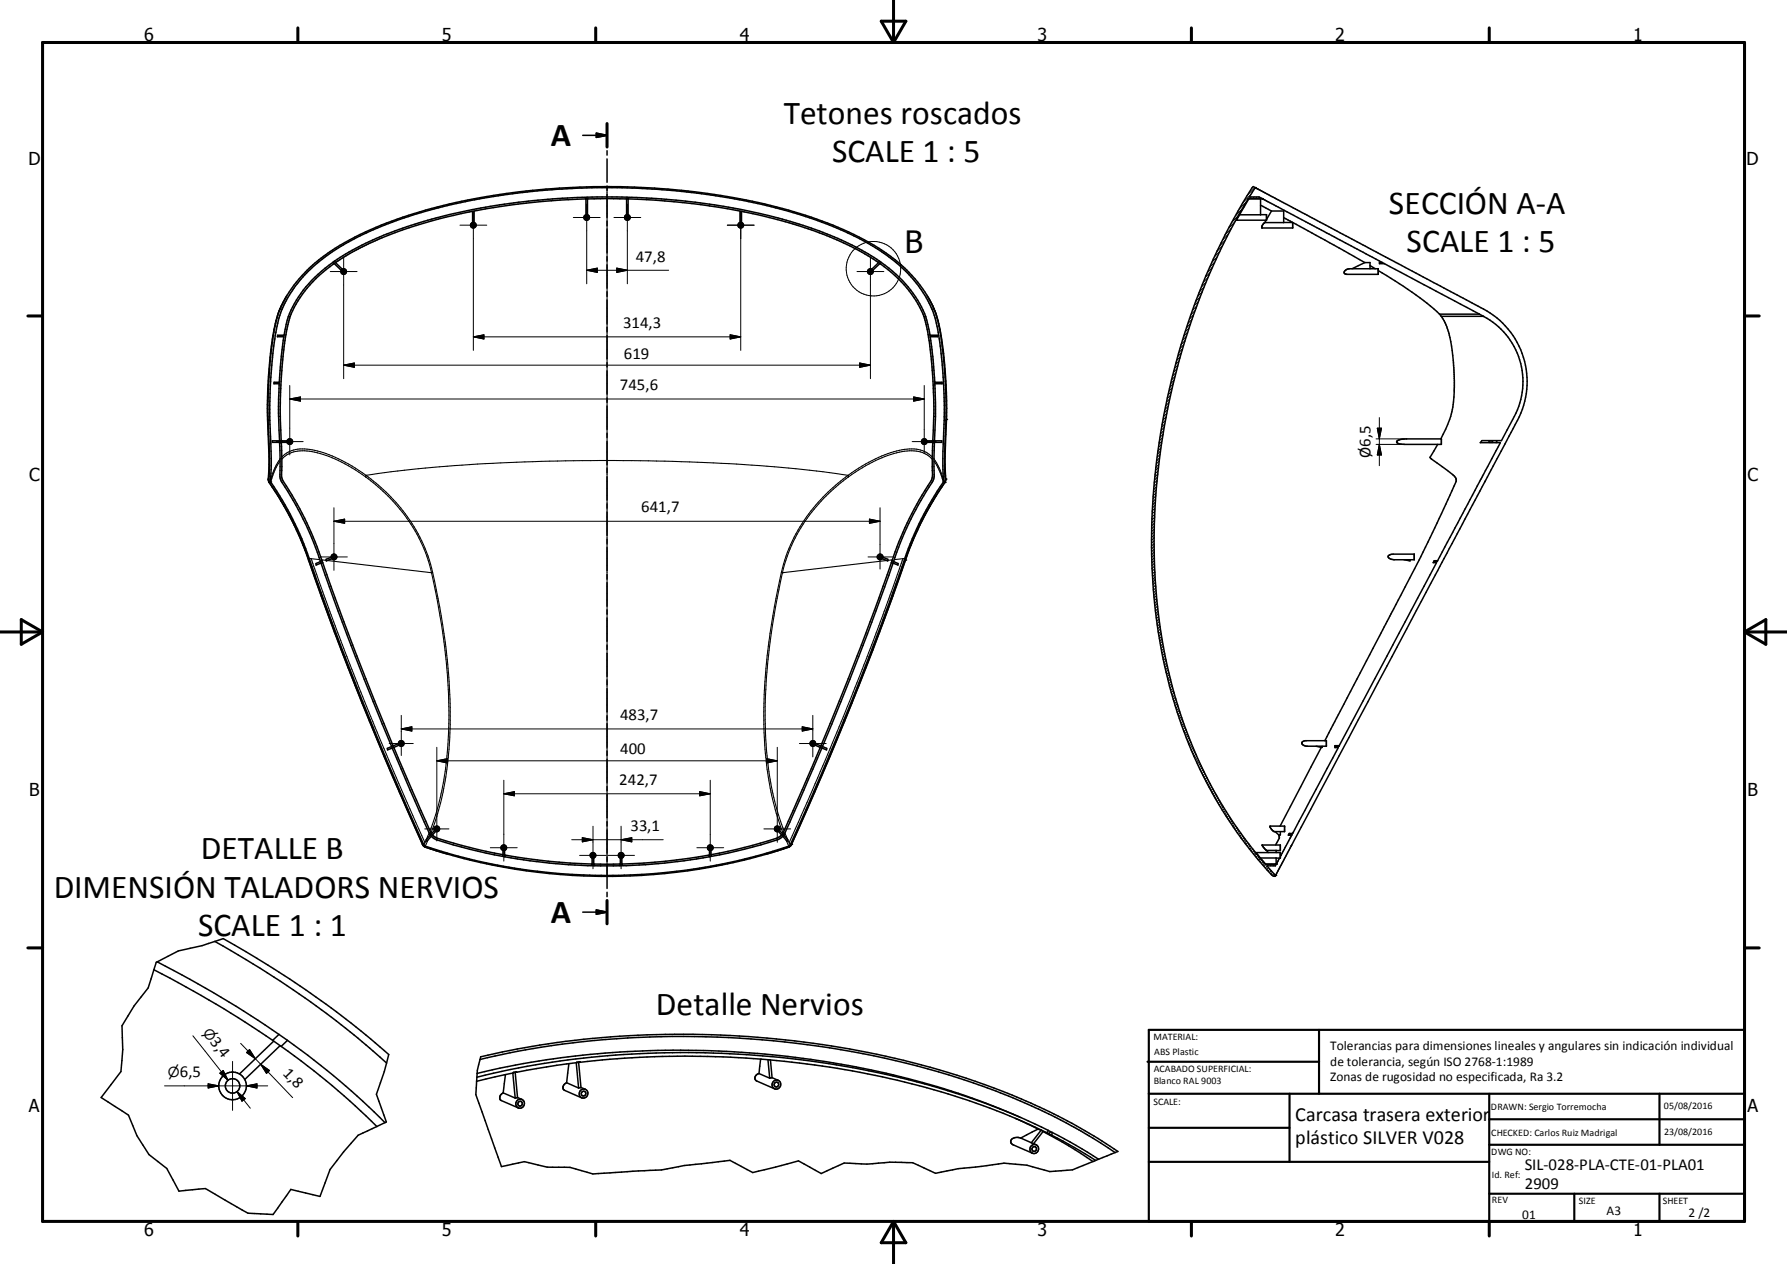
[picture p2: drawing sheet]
<svg xmlns="http://www.w3.org/2000/svg" width="420mm" height="297mm" viewBox="0 0 420 297" stroke-linecap="round" stroke-linejoin="round" font-family="sans-serif">
<g fill="none" stroke="#000" stroke-width=".36">
<path d="M137 31.8h5.7M140.2 31.3l2.5 .5-2.5 .5zM142.7 29v5.5M142.7 35.4v1.1M142.7 37.3v5.5M111.1 49.7v2.6M111.4 49.6v2.7M137.7 46.7h.4M137.7 46.7a140.1 140.1 0 0 0-46.4 8.6l-6.6 2.9-5.8 3.5M137.7 46.7h.1M137.7 46.7v3.8M138.1 46.7v3.8"/>
<path d="M138.1 46.7h9.1M138.1 46.7h.1M142.7 43.7v1.1M142.7 45.6v5.5M142.7 52v1.1M142.7 53.9v5.5M147.2 46.7h.5M147.2 46.7l.1 3.8M147.6 46.7v3.8M147.7 46.7a140.4 140.4 0 0 1 45.7 8.3 64.2 64.2 0 0 1 13.1 6.7M147.7 46.7h.1M173.9 49.6v2.7"/>
<path d="M174.3 49.7v2.6M293.4 46.7h.1M293.4 46.7a157.8 157.8 0 0 0-20.7 100.6 107.5 107.5 0 0 0 22.7 53.4M293.4 46.7h3.3M293.5 46.7h.1M293.5 46.7h2.8v3.8h-5M293.5 46.7l-2.2 3.8M295 44.1l51.7 27.5a19.7 19.7 0 0 1 9 29.1l-52.2 98M295 44.1l-1.3 2.2h2.2l.8 .4M295 44.1l-.4-.3a150.6 150.6 0 0 0-21.4 56 146.4 146.4 0 0 0 .5 56.7 115.4 115.4 0 0 0 8.3 24.2 96.9 96.9 0 0 0 17.2 25.1l.5 .1 .1-.2M296.3 50.4h1.4v1.3h-7.1l.7-1.2M296.3 48.2l2.6 1.4"/>
<path d="M296.7 46.7h.1M296.8 46.7l28.1 15M297.6 51.7l-.3 .6M298.9 49.6l-1.2 2M298.9 49.6h2.8v2.7M301.7 51.1l2.1 1.2M303.8 52.3h-6.5M303.8 52.3l17 9.4M303.8 52.3v1.3h-7.1v-.5l.6-.8M66.1 71.9a45.8 45.8 0 0 0-2.8 14.8l-.3 3.7a132.2 132.2 0 0 0 .2 16.9l-.1 5.7a78.3 78.3 0 0 1 9.4 18.6l4.5 12.7M66.3 71.6a34.4 34.4 0 0 1 14.7-14.6 104.3 104.3 0 0 1 33.4-10.8 167.8 167.8 0 0 1 72.3 3.6 69.2 69.2 0 0 1 23.7 11.2 31.1 31.1 0 0 1 8.7 10.6M66.8 78.8h-1.5l-.1 .3h1.5"/>
<path d="M67.3 69.6a23.7 23.7 0 0 0-3.3 10.9 128.9 128.9 0 0 0-.7 25.5l-.1 7.1a84.2 84.2 0 0 1 11 23.1 738.4 738.4 0 0 0 23.4 58.3M72.5 63.7a54.3 54.3 0 0 1 19.7-11.5 116.6 116.6 0 0 1 18.3-5.1 167.2 167.2 0 0 1 20.4-2.6l2.4-.2a160.5 160.5 0 0 1 15.3-.1 142.2 142.2 0 0 1 47.2 9 55.6 55.6 0 0 1 14.5 8.2l2.6 2.3a25.9 25.9 0 0 1 8.1 17.6 126 126 0 0 1 .6 24.7l.2 7.1a79.5 79.5 0 0 0-10.5 22 746.9 746.9 0 0 1-25.8 63.7 135.1 135.1 0 0 1-85.8-.2 791.3 791.3 0 0 1-25.7-63.5 83.4 83.4 0 0 0-10.4-22.2 126.4 126.4 0 0 0-.2-15 103.5 103.5 0 0 1 2-22.6 25.9 25.9 0 0 1 7.1-11.6zM78.2 61.7l.3 .3M78.5 62a26.6 26.6 0 0 0-10.5 13.2 98.5 98.5 0 0 0-2.1 23.4l.2 4.9M78.5 61.9l1.7 1.6M78.6 61.4a26.7 26.7 0 0 0-11.2 14.3 102.7 102.7 0 0 0-1.9 22.9l.2 4.9M78.6 61.4a82.7 82.7 0 0 1 28-11.2l2.1-.5a143.9 143.9 0 0 1 14.3-2.3l10.4-.9a158.9 158.9 0 0 1 15.1-.1l2.3 .1a160.8 160.8 0 0 1 20.4 2.2 104.2 104.2 0 0 1 31.4 10.1l4.2 2.6M78.6 61.4l.3 .3M78.8 61.7l1.6 1.6M78.9 61.7l-.4 .3M142.7 60.3v1M142.7 62.2v5.5"/>
<path d="M142.7 68.6v1M142.7 70.5v5.5M142.7 76.9v1.1M142.7 78.8v5.5M206.5 61.7l.4 .3M206.5 61.7l-1.6 1.6M206.8 61.4l.4 .3M206.8 61.4l-.3 .3M206.8 61.9l-1.7 1.6M206.9 62a26.7 26.7 0 0 1 10.5 13.2 97 97 0 0 1 2.1 23.4l-.3 4.9M207.2 61.7a26.2 26.2 0 0 1 10.8 14l.1 .5a89.8 89.8 0 0 1 1.7 15.1l.1 6.5-.2 5.7M207.2 61.7l-.3 .3"/>
<path d="M218 69.6l.5 .8a26 26 0 0 1 3 10.9 121.9 121.9 0 0 1 .6 23l-.1 5.1 .2 3.7-1.6 2.5M218.6 78.8h1.7l.1 .3h-1.8M219.2 71.9a40 40 0 0 1 2.8 13l.4 5.6 .1 6.4a143.3 143.3 0 0 0-.2 16.1l-3.7 5.9M316 64.1v.1M316.1 63.6l1.1-.4h6.8v1.3h-7.4a.5 .5 0 0 1-.6-.3 .5 .5 0 0 1 .1-.6zM320.8 61.7l-3 1.5M320.8 61.7h1.2v1.5M322 62.4l1.3 .8M324 63.6a85 85 0 0 1 14.4 10.2M324.9 61.7h-.7v.3h1.2M324.9 61.7l.5 .3M325.4 62l22.3 11.8"/>
<path d="M338.4 73.8l.4 .5M338.4 73.8h9.3M338.8 74.3a18.1 18.1 0 0 1 2.7 9.2 44.8 44.8 0 0 1-.4 13.8l-.8 2.5-1.6 3.3M338.8 74.3h9.9M347.7 73.8l1 .5M348.7 74.3a17.4 17.4 0 0 1 7.2 23.5l-3 5.7h-4.6l-.4 .5h4.8l-14.8 27.8M65.7 89.8h-1.3v.4h1.2M142.7 85.2v1M142.7 87.1v5.5M142.7 93.5v1M142.7 95.4v5.5M219.7 89.8h1.7l.1 .4h-1.8"/>
<path d="M65.7 104h.4M65.7 103.5h.4M65.7 104l.1 7.9 .1 .8a82.7 82.7 0 0 1 9.4 19.2M65.7 103.6h-1.7v.3h1.7M65.7 103.5v.5M65.9 103.5v.5M66 103.9h.1M66 103.6h.1M66 103.6v.3M66.1 103.5v.5M66.1 104l.1 7.9 .1 .7a82.8 82.8 0 0 1 9.4 19.2M67.5 103.6h-1.3v.3h1.3"/>
<path d="M67.5 103.6v.4M67.5 103.6a.66 .66 0 0 1 1-.4 .66 .66 0 0 1 0 1.1 .66 .66 0 0 1-1-.3M142.7 101.8v1M142.7 103.7v5.5M142.7 110.1v1M142.7 112v5.5M142.7 118.4v1M217.9 103.6h1.2v.3h-1.2M217.9 103.6a.65 .65 0 0 0-1-.4 .65 .65 0 0 0 0 1.1 .65 .65 0 0 0 1-.3M217.9 103.6v.4M218 120a69.3 69.3 0 0 0-5.3 11.8 730.8 730.8 0 0 1-27 67l-.3 .3M219.2 104h.4"/>
<path d="M219.2 104v7.5l-.2 1.1a83.9 83.9 0 0 0-9.3 19.2M219.2 103.5h.5M219.2 103.5v.5M219.4 103.6v.3zM219.5 103.5l-.1 .5M219.6 104v7.9l-.2 .8a82.1 82.1 0 0 0-9.3 19.2M219.7 103.5l-.1 .5M219.7 103.6h1.7v.3h-1.8M220 116.6l-2.7 4.6M328.4 103.7l.6-.4 1.1-.1 8.7-.1v1.3h-9.4l-1-.4zM336.5 107.9l4.9 3.6a1.56 1.56 0 0 1 .8 1.7l-8.6 18.4-22.2 42.4M337.9 104.4l-1.7 3 .3 .5"/>
<path d="M350 103.6h.8v.3h-.8zM351.9 103.5l-.3 .5M75.3 131.9l.2 .5M75.3 132l-1 .4v.4l1.1-.5M75.5 132.4a698.2 698.2 0 0 0 16.5 43l.4-.2M75.7 131.8l-.4 .1M75.7 131.8l.2 .4M75.9 132.2l1.9 5.6a761.2 761.2 0 0 0 14.6 37.4M75.9 132.2l-.4 .2M77.9 130.9l-1.2 .5v.4l1.3-.5M142.7 120.3v5.5M142.7 126.7v1"/>
<path d="M142.7 128.6v5.5M142.7 135v1M142.7 136.9v5.5M207.5 130.9l1.2 .5v.4l-1.3-.5M209.5 132.2l.4 .2M209.5 132.2l-7 19.3-9.5 23.7M209.7 131.8l.4 .1M209.7 131.8l-.2 .4M209.9 132.4a698.2 698.2 0 0 1-16.6 43l-.3-.2M210 132l1.1 .4v.4l-1.2-.5M210.1 131.9l-.2 .5M216.8 122.2a68.6 68.6 0 0 0-4 9.4 748.3 748.3 0 0 1-27 67.2l-.4 .3"/>
<path d="M326.4 130.6l1.1-.4h4.9v1.3h-4.7a1.3 1.3 0 0 1-1.4-.8zM330 131.5l1.4 .3v-.3M337.9 131.8h-.8l-.2 .4h.8l-22.9 43M337.9 131.8l-.1 .1h-.8M77.4 145.3l6.5 16.7 5 12.2M142.7 143.3v1M142.7 145.2v5.5M142.7 151.6v1M142.7 153.5v5.5M142.7 159.9v1M90.3 177.8l5.3 12.4 3.8 8.3 .4 .5M91 175.9l1.1-.5 .1 .4-1.1 .4z"/>
<path d="M93.7 174.8l-1.3 .5M93.8 175.1l-1.2 .5-.2-.4M142.7 161.8v5.5M142.7 168.2v1M142.7 170.1v5.5M142.7 176.5v1M142.7 178.4v5.5M191.6 175.1l1.2 .5 .2-.4M191.7 174.8l1.2 .5M193.3 175.4l1 .5v.3l-1.1-.4zM306.1 174.4l.7-.4h5v1.3h-4.7a.87 .87 0 0 1-1-.9zM309.4 175.3l1.2 .3"/>
<path d="M310.6 175.6l-9.7 18.5M310.8 175.3v.3h-.2M314.8 175.2l-.1 .2h-.9M314.8 175.2h-1v.5h.8l-10.8 20.1M99.3 198.4l.5 .6M99.8 199l.2 .1M100 199.1a136.1 136.1 0 0 0 85.4 0M100 199.1l5 1.5M101.1 196.2l.3 .4M101.2 196.2l-1 1.1M101.4 195.8l-.3 .4M101.4 195.8l-8.8-20.1-.4 .1 8.9 20.4"/>
<path d="M101.4 195.8l.3 .4M101.4 196.5l-1.1 1.1-.1-.3M101.4 196.6l.6 .4a88.9 88.9 0 0 0 16.2 4.2M101.7 196.2l.5 .5a95.3 95.3 0 0 0 16 4.1M101.7 196.2l-.3 .4M102.1 195.1l-.7 .8M102.1 195.1a.65 .65 0 0 1 .4-.9 .65 .65 0 0 1 .8 .6 .65 .65 0 0 1-.9 .6M102.1 195.1l.3 .3M102.4 195.4l-.7 .8M118.2 199.8v1M118.6 199.8l.1 1.1M142.7 184.8v1"/>
<path d="M142.7 186.7v5.5M142.7 193.1v1M142.7 195v5.5M166.8 199.8l-.1 1.1M167.1 199.8l.1 1M183 195.4l.7 .8M183.2 195.1l.7 .8M183.7 196.2l.2 .4M183.7 196.2l-.6 .5a98.1 98.1 0 0 1-15.9 4.1M183.9 196.6l-.6 .4a88.9 88.9 0 0 1-16.1 4.2M184 195.8l.2 .4M184 195.8l8.8-20.1 .4 .1-9 20.4"/>
<path d="M184 195.8l-.3 .4M184 196.5l1 1.1 .2-.3M184.2 196.2l1 1.1M184.2 196.2l-.3 .4M185.4 199.1l-5 1.5M296.7 198.6h4.2v1.3l-3.2-.1zM297.7 199.8l.4 .5M298.5 194.1h3.4v1.3h-2.4l-.8-.8zM299.7 195.4l.9 .8M300 199.8v.5M300.6 196.2l.1 .4a1.24 1.24 0 0 1-.4 1.2l-.4 .8M300.9 195.4v.8h-.3"/>
<path d="M303.5 198.8l-3.7 6.9M303.5 198.7v.1M303.8 195.8l-.1 .4h-.8M303.8 195.8h-.8l-.2 .4h.8l-2.4 4.6M118.2 201.2l.5 .1M118.2 200.8v.4M118.7 200.9a133.5 133.5 0 0 0 20.4 2.1M118.7 200.9v.4M118.7 201.3a135.9 135.9 0 0 0 48 0M137 214.3h5.7M139.1 203h.1M139.2 201.6l-.1 1.6h.5v-.2"/>
<path d="M139.6 201.6v1.4M139.6 203h6.2M140.2 213.8l2.5 .5-2.5 .5zM142.7 201.4v1M142.7 203.3v5.5M142.7 209.7v1M142.7 211.6v5.5M145.8 203v.2h.4v-.2M145.8 201.6v1.4M146.2 201.6v1.4M166.7 200.9v.4M166.7 200.9a134.4 134.4 0 0 1-20.5 2.1"/>
<path d="M167.2 200.8v.4M167.2 201.2l-.5 .1M295.4 200.7l2 2.4M295.5 200.7l-.3-.4h5.7v1.3h-4.7M295.5 200.7l.7 .9M296.2 201.6l1.3 1.4M297.4 203.1h2.6M297.4 203.1h.1M297.5 203h2.5M297.5 203l-.1 .1M299.8 205.7h.1M300 201.6v1.5"/>
<path d="M300 203.1l-.2 .4h-2l2 2.2M300 203v.1M300.7 201.6l-.7 1.4M300.9 200.8h.3M300.9 200.9h.2M301.1 200.9l-.2 .4M301.2 200.8l-.1 .1M36.2 227.9l-1.4 4.2-3.3 4.3-2.8 4.6a46.6 46.6 0 0 1-.3 10.8l-4.6 6.1 6.4 4.1 2 4.9 2.8 4.4 4.2 3.3 2.9 5.3 6.2-.6 10 5.8 5.9 .3 4.2-5.9 6.8 1.6 2.4-6.3 3.2-4.1 3.4-3.9 4.4-2.1M36.2 227.9a245.6 245.6 0 0 1 27.9 16.6M37 226l-.3 .1-.5 1.8M37 226a252.5 252.5 0 0 1 28.6 17.1M50.5 221.2a44.3 44.3 0 0 1-8.6 2.3l-4.9 2.5"/>
<path d="M50.5 221.2l2-.6 7.9 4.6a241 241 0 0 1 16.3 10.8l8.2 6.3 6.5 5.5-.5 2M50.5 221.2a214.6 214.6 0 0 1 40.4 28.6M64.1 244.5a179.2 179.2 0 0 1 24.5 20.2M64.3 244.6l-8 7.8M65.6 243.1l2 1.4M65.6 243.1l-1.5 1.4M65.8 245.7l-8.3 8M67.6 244.5a176 176 0 0 1 22.9 19.3M67.6 244.5l-1.5 1.4M90.9 249.8l-2.4 7.3 2.3 6.5-.3 .2M112 254.1l-.2 3.1 6.1 16.9 5.4-1.1 5.3 1.3h5.4l5.4 1.6 9.3-.7a53.1 53.1 0 0 0 12.1-1.3l10.8-1.2 5.3 2.8 10.8-2.7 5.3 3 5.4-2.5h1.4a43.9 43.9 0 0 0 9.3-.2l5.4 .1 5.4 2.5a68.8 68.8 0 0 1 10.7-1.6l5.4-.8a34.4 34.4 0 0 1 9.4 1.6l1.3 .4 5.4-.4 4.8-2M112.1 253.1l-.1 1"/>
<path d="M112.1 253.1a213.8 213.8 0 0 1 92.1-1.5 168.8 168.8 0 0 1 42.2 14M112.2 252.2l-.1 .9M112.2 252.2a206.2 206.2 0 0 1 60.4-5 208.7 208.7 0 0 1 19.8 2 183.4 183.4 0 0 1 47.3 13.3M112.8 249l-.6 3.2M112.8 249l.2-.7a219 219 0 0 1 105.6 2.5 147.9 147.9 0 0 1 44.2 19.8l-.7 .2M112.8 249a217 217 0 0 1 92.6-.9 190.1 190.1 0 0 1 26.7 7.5 133.6 133.6 0 0 1 30 15.2M118.3 256.8l-.3 .2a.99 .99 0 0 0-.2 1.6l4 1.7M118.3 256.8l2.8 1.2M118.8 252.5l-.5 4.3M120.5 252.1l.6 5.9M121.1 252l.6 5.9-.6 .1M121.4 251.9v.1"/>
<path d="M121.4 251.9l-.7 .2M121.4 251.9l-9.4 2.2M121.4 251.9h.1M121.7 257.9l1 .5M133.2 254.4l-.4 .3a.9 .9 0 0 0-.1 1.5l4 1.8M133.2 254.4l2.8 1.3M133.7 249.9l-.5 4.5M135.4 249.7l.6 6M135.6 249.7l-4.8 .6-9.4 1.7M136 249.6l.6 6M136.3 249.6h.1M136.3 249.6l-.7 .1"/>
<path d="M136.3 249.5l-.7 .2M136.3 249.5l.1 .1M136.3 249.5v.1M136.4 249.6a216.1 216.1 0 0 1 91.5 9.1 152 152 0 0 1 18.3 7.6M136.6 255.6l-.6 .1M136.6 255.5l1 .5M178.4 252.3l-.3 .1a.92 .92 0 0 0-.6 .8 .92 .92 0 0 0 .4 .8l4.2 1.8M178.4 252.3l2.5 1M178.8 248.9l-.4 3.4M180.5 249l.4 4.3M181.1 249.1l.4 4.1-.6 .1M181.5 253.2l1.4 .7"/>
<path d="M90.5 263.8l-1.9 .9M238.7 262.8l5.3 2.5M239.9 267.4a1.79 1.79 0 0 0-2.3 .7 .87 .87 0 0 0 .6 .9l4.5 2M239.9 267.4l3.7 1.6a1.09 1.09 0 0 1 .4 1.4 1.09 1.09 0 0 1-1.3 .6M243.4 268.9a1.09 1.09 0 0 0-1.3 .7 1.09 1.09 0 0 0 .6 1.4M244 265.3l.7 .3M244 265.3l-4.1 2.1M244.7 265.6l.5 .3M244.7 265.6l-2.3 2.9M245.2 265.9l6 3.4 5.7 3.6M245.2 265.9l-2.3 2.8M246.2 266.3l-.3-.2 .6 .4"/>
<path d="M246.4 265.6l.5 .3M246.4 265.6l-.2 .7M246.5 266.5l.7 .3M246.9 265.9l.4 .2M246.9 265.9l-.4 .6M247.2 266.8l5.3 2.8 5 3.1M247.3 266.1l5.6 3.1 5.3 3.2M247.3 266.1l-.1 .7M257.5 272.7l-.6 .2M258.2 272.4l-.7 .3M262.1 270.8l-3.9 1.6"/>
<circle cx="111.2" cy="52.9" r=".35"/>
<circle cx="111.2" cy="52.9" r=".65"/>
<circle cx="137.9" cy="51.1" r=".34"/>
<circle cx="137.9" cy="51.1" r=".65"/>
<circle cx="147.5" cy="51.1" r=".34"/>
<circle cx="147.5" cy="51.1" r=".66"/>
<circle cx="174.1" cy="52.9" r=".34"/>
<circle cx="174.1" cy="52.9" r=".66"/>
<circle cx="80.8" cy="63.8" r=".65"/>
<circle cx="80.8" cy="63.8" r=".34"/>
<circle cx="204.6" cy="63.8" r=".34"/>
<circle cx="204.6" cy="63.8" r=".65"/>
<circle cx="68.1" cy="103.8" r=".34"/>
<circle cx="217.3" cy="103.8" r=".35"/>
<circle cx="78.5" cy="130.9" r=".65"/>
<circle cx="78.5" cy="130.9" r=".34"/>
<circle cx="206.9" cy="130.9" r=".34"/>
<circle cx="206.9" cy="130.9" r=".65"/>
<circle cx="94.3" cy="174.7" r=".34"/>
<circle cx="94.3" cy="174.7" r=".66"/>
<circle cx="191" cy="174.7" r=".34"/>
<circle cx="191.1" cy="174.7" r=".65"/>
<circle cx="102.7" cy="194.8" r=".34"/>
<circle cx="118.4" cy="199.2" r=".34"/>
<circle cx="118.4" cy="199.2" r=".65"/>
<circle cx="166.9" cy="199.2" r=".34"/>
<circle cx="166.9" cy="199.2" r=".66"/>
<circle cx="182.7" cy="194.8" r=".34"/>
<circle cx="182.7" cy="194.8" r=".65"/>
<circle cx="139.4" cy="201" r=".34"/>
<circle cx="139.4" cy="201" r=".65"/>
<circle cx="146" cy="201" r=".34"/>
<circle cx="146" cy="201" r=".66"/>
<circle cx="54.7" cy="255.2" r="1.7"/>
<circle cx="54.7" cy="255.2" r="3.3"/>
<circle cx="122.3" cy="259.3" r="1.04"/>
<circle cx="122.3" cy="259.3" r=".55"/>
<circle cx="137.1" cy="257" r="1.06"/>
<circle cx="137.2" cy="257" r=".54"/>
<circle cx="182.5" cy="254.9" r=".54"/>
<circle cx="182.5" cy="254.9" r="1.05"/>
<circle cx="243.1" cy="270" r=".54"/>
</g>
<g fill="none" stroke="#000" stroke-width=".25">
<path d="M142.7 44.1v2.2M142.7 46.7v156.4M65.8 72.6h.5M65.8 72.5v.1M67.8 74.4h.4M217.2 74.4h.4M219 72.6h.6M219.5 72.5l.1 .1M62.9 98.6l.1 .2h.4M65.5 97.8h.4M219.5 97.8h.4M222.5 98.6l-.2 .2h-.4"/>
<path d="M63 112.6h.1M63 112.6l.2 .3M63.3 113.4h.1M63.7 113.2h.1M65.8 107.9a15.1 15.1 0 0 0-2.2 5M65.8 108.4a13.6 13.6 0 0 0-2.1 4.8M66.2 107.4a7.4 7.4 0 0 1 7.2-1.7 32.6 32.6 0 0 1 12.6 6M66.2 107.9a7.7 7.7 0 0 1 7.8-1.6 33.7 33.7 0 0 1 12 5.8M86 112.1a38.9 38.9 0 0 1 15.4 22.5M86 111.7a390.4 390.4 0 0 1 54.7-3.5 417.4 417.4 0 0 1 57.2 3.3l1.4 .2M86 111.7a39.3 39.3 0 0 1 15.7 22.8M86 111.7v.4"/>
<path d="M199.3 111.7a39.7 39.7 0 0 0-16.5 26.9 129.7 129.7 0 0 0-2.7 40.3l1.3 8.1 1.1 4.1 1.6 4.6M199.3 111.7l.1 .4M199.4 112.1a39.1 39.1 0 0 0-15.5 22.5M219.1 107.9a7.4 7.4 0 0 0-7.1-1.8 32.6 32.6 0 0 0-12.6 6M219.1 107.4a7.3 7.3 0 0 0-7.1-1.7 32.6 32.6 0 0 0-12.7 6M219.5 108.4a14.8 14.8 0 0 1 2.2 4.8M219.5 107.9a14.4 14.4 0 0 1 2.3 5M221.7 113.2h.1M222.1 113.4h.1M222.1 113.4h-.1M222.3 112.6h.1M222.3 112.6l-.1 .3"/>
<path d="M72.5 131.6l.1 .2M72.7 131.2h.1M72.7 131.2l.4 .1M73.1 131.3l2.1 .2M73.1 131.3l6 16.6 5.3 13.6 7 17.1 8.5 19.4M75.6 131.6l1.1 .1M76.9 131.7l24.5 2.9M101.4 134.6h.1M101.4 134.6a158 158 0 0 1 3.9 26.4 105.3 105.3 0 0 1-.5 19.4 63.8 63.8 0 0 1-3.7 14.8M101.7 134.5a143.3 143.3 0 0 1 4 39.6 71 71 0 0 1-4.4 21.6M101.7 134.5l-.3 .1M183.7 134.5l.2 .1"/>
<path d="M183.9 134.6h.1M183.9 134.6a139.4 139.4 0 0 0-3.7 42.1l.7 5.5 .8 4.3 1.3 4.9 1.3 3.8M208.4 131.7l-24.5 2.9M209.7 131.6l-1 .1M212.2 131.3l-4.7 13.2-7.4 19.2-6.1 14.9-8.5 19.4M212.2 131.3l-2 .2M212.7 131.2h.1M212.7 131.2l-.5 .1M212.8 131.6l-.1 .2M99.3 198.4l.1 .1M99.9 198l-.3 .5M100 199.1h.1"/>
<path d="M100.2 197.3l-.3 .7M100.6 197.3l-.7 1.5M100.9 195.7l-.7 1.6M101.1 196.2v.1M184.2 196.2l.1 .1M184.5 195.7l.6 1.6M184.7 197.3l.7 1.5M185.2 197.3l.3 .7M185.4 199.1h.1M185.5 198l.2 .5M186 198.4v.1M142.7 203.5v2.2"/>
</g>
<g fill="#000">
<circle cx="290.6" cy="51.7" r=".18"/>
<circle cx="295" cy="44.1" r=".18"/>
<circle cx="296.7" cy="46.7" r=".18"/>
<circle cx="222.5" cy="98.6" r=".18"/>
<circle cx="63" cy="112.6" r=".18"/>
<circle cx="63.3" cy="113.4" r=".18"/>
<circle cx="222.1" cy="113.4" r=".18"/>
<circle cx="222.3" cy="112.6" r=".18"/>
<circle cx="72.5" cy="131.6" r=".18"/>
<circle cx="212.8" cy="131.6" r=".18"/>
<circle cx="99.3" cy="198.4" r=".18"/>
<circle cx="186" cy="198.4" r=".18"/>
<circle cx="299.8" cy="205.7" r=".18"/>
<circle cx="300" cy="203" r=".18"/>
</g>
<g fill="none" stroke="#000" stroke-width=".71">
<path d="M10 10h400v277h-400zM70 6.6v3.4M140 6.6v3.4M207.1 5h5.8l-2.9 5zM210 0v10M280 6.6v3.4M350 6.6v3.4M142.7 29v5.5M6.6 74.2h3.4M410 74.2h3.5M0 148.5h10M5 145.6l5 2.9-5 2.9z"/>
<path d="M410 148.5h10.1M410 148.5l5.1-2.9v5.8zM142.7 211.6v5.5M6.6 222.7h3.4M410 222.7h3.5M70 287v3.4M140 287v3.4M210 287v10M210 287l2.9 5h-5.8zM280 287v3.4M350 287v3.4"/>
</g>
<g fill="none" stroke="#000" stroke-width=".51">
<path d="M269.7 249.5h40.3M270 242h140v45h-140zM270 257h140M303.1 257v16M310 242v15M350 257v30M390.1 257v12M270 265h33.1M270 273h80M350 269h60M350 263h60M350 280.5h60"/>
<path d="M370 280.5v6.5M390.1 280.5v6.5"/>
</g>
<g fill="none" stroke="#000" stroke-width=".24">
<path d="M108.1 52.9h6.3M111.3 49.8v32.5M134.8 51.1h6.3M137.9 48v18.7M144.3 51.1h6.3M147.5 48v18.7M171 52.9h6.3M174.1 49.8v32.5M286.7 59.1l-1.3 1.2M287.3 57.8l-1.2 1.3M288 56.4l-1.3 1.4M288.7 55l-1.4 1.4"/>
<path d="M289.5 53.6l-1.5 1.5M290.2 52.2l-1.4 1.4M291.1 50.7l-1.6 1.5M292 49.1l-1.6 1.6M293 47.4l-1.7 1.7M294 45.7l-1.8 1.8M294.1 46.3l-.4 .4M294.8 46.3l-.4 .4M295 44.1l-1.7 1.7M295.5 46.3l-.4 .4M296.1 46.4l-.4 .3M296.5 46.6l-.1 .1"/>
<path d="M77.6 63.8h6.3M80.8 60.7v28.3M111.3 79.2h62.8M111.3 79.2l2.4-.5v1zM137.9 63.5h19.3M137.9 63.5l2.5-.5v1zM145 63l2.5 .5-2.5 .5zM171.6 78.7l2.5 .5-2.5 .5zM201.4 63.8h6.3M204.6 60.7v28.3M278.8 79l-.9 1M279.2 78.1l-1 .9"/>
<path d="M279.5 77.1l-.9 .9M279.8 76.1l-.9 .9M280.2 75l-1 1M280.5 74l-.9 1M280.9 73l-1 .9M281.3 71.9l-1 1M281.7 70.8l-1 1M282.1 69.7l-1 1.1M282.5 68.6l-1 1.1M283 67.5l-1.1 1.1M283.5 66.3l-1.1 1.1M283.9 65.2l-1.1 1.1"/>
<path d="M284.5 64l-1.2 1.2M285 62.8l-1.2 1.2M285.5 61.6l-1.2 1.2M286.1 60.4l-1.2 1.2M68.1 90.6v16.3M68.1 93.8h149.1M68.1 93.8l2.5-.5v1zM80.8 85.8h123.8M80.8 85.8l2.5-.5v1zM202.1 85.3l2.5 .5-2.5 .5zM214.8 93.3l2.4 .5-2.4 .5zM217.2 90.6v16"/>
<path d="M273.8 99.6l-.8 .7M273.9 98.8l-.7 .7M274.1 97.9l-.7 .8M274.3 97.1l-.8 .8M274.4 96.3l-.7 .7M274.6 95.4l-.8 .8M274.8 94.6l-.8 .8M275 93.7l-.8 .8M275.2 92.9l-.9 .8M275.3 92l-.8 .8M275.5 91.1l-.7 .8M275.7 90.2l-.7 .8"/>
<path d="M276 89.3l-.8 .8M276.2 88.4l-.8 .9M276.4 87.6l-.8 .8M276.7 86.6l-.9 .9M276.9 85.7l-.9 .9M277.2 84.8l-.9 .9M277.4 83.9l-.8 .8M277.7 82.9l-.9 .9M278 82l-.9 .8M278.3 81l-1 .9M278.5 80l-.9 .9M324.2 98.1v11.3"/>
<path d="M64.9 103.8h6.4M78.5 119.3v14.7M206.9 119.3v14.4M214.4 103.8h5.7M271.5 119.4l-.7 .6M271.5 118.7l-.6 .6M271.6 118l-.7 .6M271.6 117.3l-.6 .6M271.7 116.5l-.7 .7M271.7 115.8l-.6 .7M271.8 115.1l-.7 .7M271.8 114.4l-.6 .6"/>
<path d="M271.9 113.6l-.7 .7M272 112.9l-.7 .6M272 112.1l-.6 .7M272.1 111.4l-.6 .6M272.2 110.6l-.7 .7M272.3 109.9l-.7 .6M272.4 109.1l-.7 .7M272.5 108.3l-.7 .7M272.6 107.6l-.7 .7M272.7 106.8l-.7 .7M272.8 106l-.7 .7M272.9 105.2l-.7 .7"/>
<path d="M273 104.4l-.7 .7M273.1 103.6l-.7 .7M273.3 102.8l-.8 .8M273.4 102l-.8 .8M273.5 101.2l-.7 .8M273.7 100.4l-.8 .8M323.4 104.4h6.8M323.4 103.1h7.2M323.7 100.6h1l-.5 2.5zM324.2 104.4l.5 2.5h-1zM75.3 130.9h6.3M78.5 122.5h128.4"/>
<path d="M78.5 122.5l2.5-.5v1zM204 130.9h5.7M204.4 122l2.5 .5-2.5 .5zM271.3 129.1l-.6 .5M271.3 128.4l-.6 .6M271.3 127.7l-.6 .6M271.3 127.1l-.6 .5M271.3 126.4l-.6 .6M271.3 125.7l-.6 .6M271.3 130.4l-.6 .6M271.3 129.7l-.6 .6M271.3 125l-.6 .6"/>
<path d="M271.3 124.3l-.6 .6M271.3 131.7l-.5 .6M271.3 131l-.6 .6M271.3 123.6l-.6 .6M271.3 132.3l-.5 .6M271.3 122.9l-.6 .6M271.4 133l-.6 .6M271.4 122.2l-.7 .7M271.4 133.6l-.6 .6M271.4 121.5l-.6 .7M271.4 134.3l-.5 .6M271.4 120.8l-.6 .7"/>
<path d="M271.5 120.1l-.7 .7M271.5 134.9l-.6 .6M271.5 135.6l-.6 .5M271.5 136.2l-.5 .6M271.6 136.8l-.6 .6M271.6 137.5l-.5 .5M271.7 138.1l-.6 .6M271.7 138.7l-.5 .6M271.8 139.4l-.6 .5M271.8 140l-.5 .5M271.9 140.6l-.6 .5M271.9 141.2l-.5 .5"/>
<path d="M272 141.8l-.5 .5M272.1 142.4l-.6 .6M272.1 143l-.5 .6M272.2 143.6l-.5 .6M272.3 144.2l-.6 .6M272.3 144.8l-.5 .6M272.4 145.4l-.5 .6M272.5 146l-.5 .6M272.6 146.6l-.5 .6M272.7 147.2l-.6 .5M272.7 147.8l-.5 .5M272.8 148.4l-.5 .5"/>
<path d="M272.9 148.9l-.5 .6M273 149.5l-.5 .6M273.1 150.1l-.5 .5M273.2 150.7l-.5 .5M273.3 151.3l-.5 .5M273.4 151.8l-.5 .6M273.5 152.4l-.5 .5M273.6 153l-.5 .5M273.8 153.5l-.6 .5M273.9 154.1l-.5 .5M274 154.6l-.5 .6M274.1 155.2l-.5 .5"/>
<path d="M274.2 155.8l-.5 .5M274.3 156.3l-.5 .5M274.4 156.9l-.4 .5M274.6 157.4l-.5 .5M274.7 158l-.5 .5M274.8 158.5l-.5 .5M275 159l-.5 .5M275.1 159.6l-.5 .5M91.5 174.7h5.6M94.3 168.1v9.4M94.3 171.3h96.8M94.3 171.3l2.5-.5v1z"/>
<path d="M102.7 175.6v22M102.7 178.8h80M102.7 178.8l2.5-.5v1zM180.2 178.3l2.5 .5-2.5 .5zM182.7 175.6v22.3M187.9 174.7h6.3M188.6 170.8l2.5 .5-2.5 .5zM191.1 168.1v9.8M275.2 160.1l-.4 .5M275.4 160.7l-.5 .4M275.5 161.2l-.5 .5M275.7 161.7l-.5 .5"/>
<path d="M275.8 162.3l-.5 .4M275.9 162.8l-.4 .5M276.1 163.3l-.5 .5M276.3 163.8l-.5 .5M276.4 164.3l-.5 .5M276.6 164.9l-.5 .4M276.7 165.4l-.5 .5M276.9 165.9l-.5 .5M277 166.4l-.4 .5M277.2 166.9l-.5 .5M277.4 167.4l-.5 .5M277.5 167.9l-.4 .5"/>
<path d="M277.7 168.4l-.5 .5M277.9 168.9l-.5 .5M278.1 169.4l-.5 .5M278.2 169.9l-.5 .5M278.4 170.4l-.5 .5M278.6 170.9l-.5 .5M278.8 171.4l-.5 .5M278.9 171.9l-.4 .5M279.1 172.4l-.4 .5M279.3 172.9l-.5 .5M279.5 173.4l-.5 .4M279.7 173.9l-.5 .4"/>
<path d="M279.9 174.4l-.5 .4M280.1 174.8l-.5 .5M280.3 175.3l-.5 .5M280.5 175.8l-.5 .4M280.7 176.3l-.5 .4M280.9 176.7l-.5 .5M281.1 177.2l-.5 .5M281.3 177.7l-.5 .4M281.5 178.1l-.5 .5M281.7 178.6l-.4 .5M281.9 179.1l-.4 .4M282.1 179.5l-.4 .5"/>
<path d="M282.3 180l-.4 .4M99.8 194.8h5.7M115.2 199.2h6.4M118.4 183.3v19M118.4 186.5h48.5M118.4 186.5l2.5-.5v1zM134.4 197.3h21.5M136.9 196.8l2.5 .5-2.5 .5zM139.4 194.1v10M146 194.1v10M146 197.3l2.5-.5v1zM163.8 199.2h6.3"/>
<path d="M164.5 186l2.4 .5-2.4 .5zM166.9 183.3v19M179.5 194.8h6.3M282.5 180.4l-.4 .5M282.8 180.9l-.5 .4M283 181.3l-.5 .5M283.2 181.8l-.4 .4M283.4 182.2l-.4 .5M283.7 182.7l-.5 .4M283.9 183.1l-.5 .5M284.1 183.6l-.4 .4M284.4 184l-.5 .5"/>
<path d="M284.6 184.5l-.4 .4M284.8 184.9l-.4 .4M285.1 185.3l-.5 .5M285.3 185.8l-.4 .4M285.5 186.2l-.4 .4M285.8 186.6l-.5 .5M286 187.1l-.4 .4M286.3 187.5l-.5 .4M286.5 187.9l-.4 .4M286.8 188.3l-.5 .5M287 188.8l-.4 .4M287.3 189.2l-.5 .4"/>
<path d="M287.5 189.6l-.4 .4M287.8 190l-.4 .5M288 190.4l-.4 .5M288.3 190.8l-.4 .5M288.6 191.2l-.5 .5M288.8 191.6l-.4 .5M289.1 192.1l-.5 .4M289.4 192.5l-.5 .4M289.6 192.9l-.4 .4M289.9 193.3l-.4 .4M290.2 193.7l-.5 .4M290.4 194.1l-.4 .4"/>
<path d="M290.7 194.5l-.4 .4M291 194.9l-.4 .4M291.3 195.3l-.4 .4M291.6 195.7l-.5 .4M291.8 196l-.4 .5M292.1 196.5l-.4 .4M292.4 196.8l-.4 .5M292.7 197.2l-.4 .4M293 197.6l-.4 .4M293.3 198l-.5 .4M293.6 198.4l-.5 .4M293.9 198.7l-.5 .5"/>
<path d="M294.2 199.1l-.5 .4M294.5 199.5l-.5 .4M294.7 199.9l-.4 .4M136.2 201h6.3M142.8 201h6.3M295 200.3l-.4 .4M295.4 200.6l-.5 .4M295.7 201l-.4 .4M296 201.4l-.4 .4M296.3 201.7l-.4 .4M296.6 202.1l-.4 .4M296.9 202.4l-.4 .5"/>
<path d="M297.2 202.8l-.4 .4M297.6 203.1l-.5 .5M297.8 203.5l-.4 .5M298.1 203.9l-.4 .4M298.3 203.1l-.4 .4M298.5 204.2l-.5 .5M298.8 204.6l-.4 .4M299 203.1l-.4 .4M299.1 205l-.4 .4M299.4 205.3l-.4 .4M299.6 203.1l-.4 .4M299.7 205.6l-.2 .3"/>
<path d="M38.7 255.2h24.2M45.3 243.4l8.3 10.4M48.9 254.7l2.5 .5-2.5 .5zM51.7 252.2l.8-.7 1.1 2.3zM52 251.9l1.6 1.9M54.7 249.4v11.5M55.7 256.5l3.1 3.9M55.7 256.5l2 1.6-.8 .7zM56.6 245.2l12.2 12.7M57.9 255.2l2.5-.5v1zM58.7 246.6l1.3 2.2-2.1-1.5zM61.3 250.1l2.1 1.4-.8 .7z"/>
<circle cx="205.3" cy="63.1" r="6.4"/>
</g>
<path d="M140.2 31.3l2.5 .5-2.5 .5zM140.2 213.8l2.5 .5-2.5 .5z" fill="#000" stroke="#000" stroke-width=".36"/>
<g fill="#000" stroke="#000" stroke-width=".24">
<path d="M111.3 79.2l2.4-.5v1zM137.9 63.5l2.5-.5v1zM145 63l2.5 .5-2.5 .5zM171.6 78.7l2.5 .5-2.5 .5zM68.1 93.8l2.5-.5v1zM80.8 85.8l2.5-.5v1zM202.1 85.3l2.5 .5-2.5 .5zM214.8 93.3l2.4 .5-2.4 .5zM323.7 100.6h1l-.5 2.5zM324.2 104.4l.5 2.5h-1zM78.5 122.5l2.5-.5v1zM204.4 122l2.5 .5-2.5 .5z"/>
<path d="M94.3 171.3l2.5-.5v1zM102.7 178.8l2.5-.5v1zM180.2 178.3l2.5 .5-2.5 .5zM188.6 170.8l2.5 .5-2.5 .5zM118.4 186.5l2.5-.5v1zM136.9 196.8l2.5 .5-2.5 .5zM146 197.3l2.5-.5v1zM164.5 186l2.4 .5-2.4 .5zM48.9 254.7l2.5 .5-2.5 .5zM51.7 252.2l.8-.7 1.1 2.3zM55.7 256.5l2 1.6-.8 .7zM58.7 246.6l1.3 2.2-2.1-1.5z"/>
<path d="M57.9 255.2l2.5-.5v1zM61.3 250.1l2.1 1.4-.8 .7z"/>
</g>
<g font-size="7.9">
<text x="184.2" y="29">Tetones roscados</text>
<text x="129.5" y="34.3">A</text>
<text x="195.6" y="38">SCALE 1 : 5</text>
<text x="326.5" y="50.2">SECCIÓN A-A</text>
<text x="330.6" y="59.2">SCALE 1 : 5</text>
<text x="47.2" y="201.9">DETALLE B</text>
<text x="12.6" y="211">DIMENSIÓN TALADORS NERVIOS</text>
<text x="46.6" y="220">SCALE 1 : 1</text>
<text x="129.5" y="216.8">A</text>
<text x="154.2" y="238.5">Detalle Nervios</text>
</g>
<text font-size="7.2" x="212.7" y="59.5">B</text>
<g font-size="4.7">
<text x="304.5" y="263.4">Carcasa trasera exterior</text>
<text x="304.5" y="268.8">plástico SILVER V028</text>
</g>
<g font-size="4.2">
<text x="33.9" y="9.6">6</text>
<text x="103.9" y="9.6">5</text>
<text x="173.9" y="9.6">4</text>
<text x="243.8" y="9.6">3</text>
<text x="313.9" y="9.6">2</text>
<text x="383.9" y="9.6">1</text>
<text x="6.7" y="38.7">D</text>
<text x="410.5" y="38.7">D</text>
<text x="6.9" y="112.9">C</text>
<text x="410.7" y="112.9">C</text>
<text x="6.9" y="187.1">B</text>
<text x="410.7" y="187.1">B</text>
<text x="6.8" y="261.4">A</text>
<text x="410.7" y="261.4">A</text>
<text x="33.9" y="290.4">6</text>
<text x="103.9" y="290.4">5</text>
<text x="173.9" y="290.4">4</text>
<text x="243.8" y="290.4">3</text>
<text x="313.9" y="290.4">2</text>
<text x="383.9" y="290.4">1</text>
</g>
<g font-size="3.9">
<text x="149.4" y="61.5">47,8</text>
<text x="146.5" y="77.1">314,3</text>
<text x="146.6" y="84.2">619</text>
<text x="145.7" y="91.7">745,6</text>
<text x="322.2" y="107.6" transform="rotate(-90 322.2 107.6)">Ø6,5</text>
<text x="150.7" y="120.4">641,7</text>
<text x="145.8" y="169.2">483,7</text>
<text x="145.8" y="177.2">400</text>
<text x="145.5" y="184.4">242,7</text>
<text x="148.2" y="195.2">33,1</text>
<text x="49.3" y="244.9" transform="rotate(52 49.3 244.9)">3,4</text>
<text x="42.2" y="253">6,5</text>
<text x="66.3" y="252.3" transform="rotate(46 66.3 252.3)">1,8</text>
<text x="358.4" y="274.9">SIL-028-PLA-CTE-01-PLA01</text>
<text x="358.4" y="279.4">2909</text>
</g>
<g font-size="3.3">
<text x="47.5" y="242.7" transform="rotate(52 47.5 242.7)">⌀</text>
<text x="39.5" y="253">⌀</text>
</g>
<g font-size="3.1">
<text x="312.7" y="246.8">Tolerancias para dimensiones lineales y angulares sin indicación individual</text>
<text x="312.7" y="250.4">de tolerancia, según ISO 2768-1:1989</text>
<text x="312.7" y="254">Zonas de rugosidad no especificada, Ra 3.2</text>
<text x="357.8" y="286.5">01</text>
<text x="377.6" y="285.6">A3</text>
<text x="396.9" y="285.9">2 /2</text>
</g>
<g font-size="2.4">
<text x="271.1" y="244.4">MATERIAL:</text>
<text x="271.2" y="252">ACABADO SUPERFICIAL:</text>
<text x="271.3" y="248">ABS Plastic</text>
<text x="271.2" y="254.7">Blanco RAL 9003</text>
<text x="271.1" y="259.7">SCALE:</text>
<text x="350.4" y="260.8">DRAWN: Sergio Torremocha</text>
<text x="391.1" y="260.6">05/08/2016</text>
<text x="350.5" y="266.9">CHECKED: Carlos Ruiz Madrigal</text>
<text x="391.2" y="266.7">23/08/2016</text>
<text x="350.5" y="271.4">DWG NO:</text>
<text x="350.7" y="276.9">Id. Ref:</text>
<text x="350.7" y="282.8">REV</text>
<text x="371.1" y="282.9">SIZE</text>
<text x="390.8" y="283">SHEET</text>
</g>
</svg>
